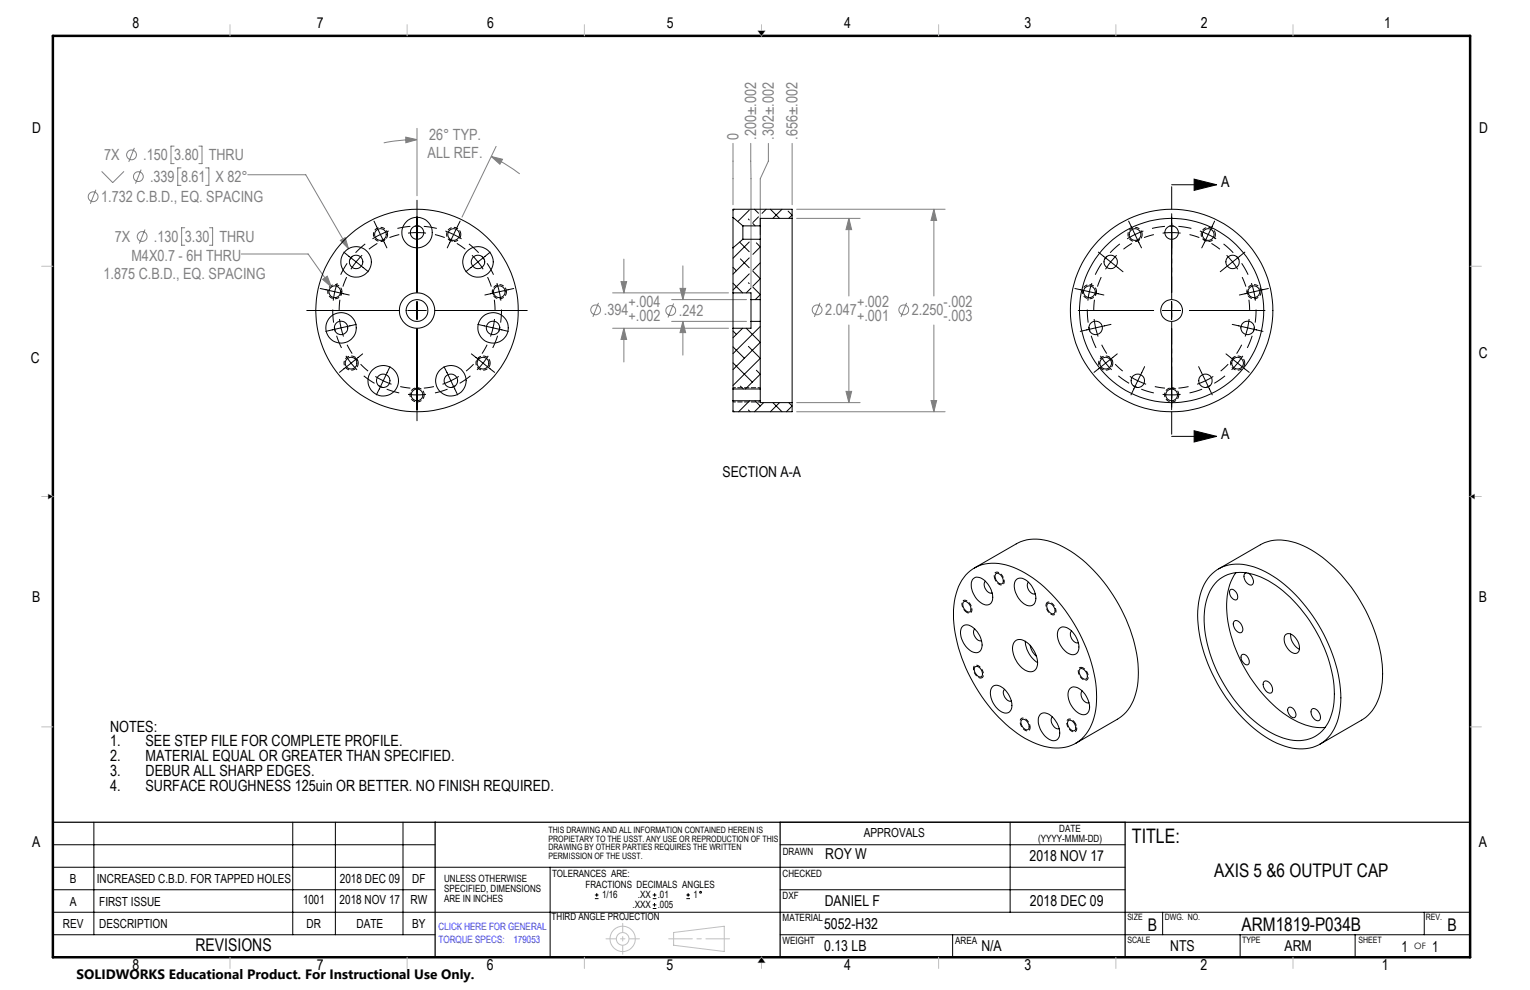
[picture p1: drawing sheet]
<svg xmlns="http://www.w3.org/2000/svg" width="432mm" height="279mm" viewBox="0 0 432 279" stroke-linecap="round" stroke-linejoin="round" font-family="sans-serif">
<g fill="none" stroke="#c0c0c0" stroke-width=".28">
<path d="M64.9 6.9v3.2M114.9 6.9v3.2M164.9 6.9v3.2M213.9 8.7h2l-1 1.4zM214.9 6.9v3.2M264.9 6.9v3.2M314.9 6.9v3.2M364.9 6.9v3.2M11.7 75.1h3.2M414.9 75.1h3.2M13.6 139.5l1.3 .6-1.3 .7zM11.7 140.1h3.2"/>
<path d="M414.9 140.1h3.2M414.9 140.1l1.2-.6v1.3zM11.7 205.1h3.2M414.9 205.1h3.2M64.9 270.2v3.1M114.9 270.2v3.1M164.9 270.2v3.1M190.1 263.2l14.3-1.8v7.1l-14.3-1.7zM214.9 270.2v3.1M214.9 270.2l1 1.5h-2zM264.9 270.2v3.1M314.9 270.2v3.1"/>
<path d="M364.9 270.2v3.1"/>
<circle cx="175.7" cy="265" r="3.6"/>
<circle cx="175.7" cy="265" r="1.79"/>
</g>
<g fill="none" stroke="#000" stroke-width=".28">
<path d="M117.7 56.5v26.1M330.7 52.1h12.7M337 50.6l6.4 1.5-6.4 1.6zM95.2 79.9l-.7 2.1-.4 2.8M97 71.2l7 5.5M102.2 72l-1.5 1.7-1.7 2.3M105.6 62.4l3.6 7.6M109.7 65.2l-2.3 1-2.3 1.2M115.1 65.8l1.6-.1 3.5 .1M125.7 65.2l4.5 2.2M129.9 62.4l-3.7 7.6M133.2 72l1.7 1.9"/>
<path d="M134.9 73.9l1.4 2.1M134.9 73.9l-3.5 2.8M138.4 71.2l-3.5 2.7M140.2 79.9l.7 2.4M308.2 79.9l-.7 2.1-.5 2.8M310 71.2l6.9 5.5M315.1 72l-1.7 1.9-1.4 2.1M318.5 62.4l3.7 7.6M322.7 65.2l-2.1 .8-2.5 1.4M328.1 65.8l1.6-.1 3.5 .1M330.7 61.2v21.4M338.6 65.2l2.1 .8 2.5 1.4"/>
<path d="M342.8 62.4l-3.6 7.6M346.2 72l1.7 1.9M347.9 73.9l1.4 2.1M347.9 73.9l-3.5 2.8M351.3 71.2l-3.4 2.7M353.2 79.9l.6 2.1 .5 2.8M86.6 87.6h26M90.4 81.4l8.2 1.9M95.8 90l.5 2.9 .6 2.1M100.6 91.5l-8.7 2M102.3 99.9l-6.5 5.2M115.1 87.6h5.1"/>
<path d="M117.7 85.1v5.1M117.7 92.7v26M122.8 87.6h26M133 99.9l6.6 5.2M134.8 91.5l8.7 2M139.6 90l-.6 3.2-.6 1.8M140.9 82.3l.5 2.5M140.9 82.3l-4.1 1M145 81.4l-4.1 .9M303.4 81.4l8.1 1.9M304.3 87.6h21.3M308.8 90l.6 3.2 .5 1.8"/>
<path d="M313.5 91.5l-8.6 2M315.3 99.9l-6.5 5.2M328.1 87.6h5.1M330.7 85.1v5.1M330.7 92.7v22.9M335.7 87.6h21.3M346 99.9l3.3 2.6M347.8 91.5l8.6 2M352.5 90l-.5 3.2-.6 1.8M358 81.4l-8.2 1.9M97.6 100.4l3.2 4M105.9 106.2l4.6 2.2"/>
<path d="M110.1 103.5l-3.9 7.9M115.1 111.3h5.1M125.3 103.5l3.9 7.9M129.5 106.2l-2.8 1.5-1.8 .7M137.8 100.4l-3.2 4M310.6 100.4l3.1 4M318.9 106.2l2.2 1.3M321.1 107.5l2.4 .9M321.1 107.5l-1.9 3.9M323 103.5l-1.9 4M328.1 111.3h5.1M338.3 103.5l1.9 4"/>
<path d="M340.2 107.5l-2.3 .9M340.2 107.5l1.9 3.9M342.4 106.2l-2.2 1.3M349.3 102.5l-1.7 1.9M349.3 102.5l3.3 2.6M350.8 100.4l-1.5 2.1M330.7 123.2h12.7M337 121.6l6.4 1.6-6.4 1.5zM14.9 238.4h107.9M26.5 232.1v31.7M82.6 232.1v31.7M94.7 232.1v31.7"/>
<path d="M113.7 232.1v31.7M220.2 238.4h97.3M220.2 232.1h97.3M285.1 232.1v25.4M14.9 257.5h400M14.9 251.1h107.9M14.9 244.8h302.6M155.3 244.8v25.4M167.9 253.6h1M167.9 252.6h1M168.4 252.1v1M184.2 256.4h1"/>
<path d="M184.2 255.4h1M184.2 253.6h1M184.2 252.6h1M184.7 254.8v1.1M184.7 252.1v1M193.7 253.6h1M193.7 252.6h1M194.2 252.1v1M220.2 251.1h97.3M328.1 257.5v6.3M402 257.5v6.3M14.9 263.8h107.9"/>
<path d="M220.2 263.8h194.7M268.9 263.8v6.4M350 263.8v6.4M382.4 263.8v6.4"/>
<circle cx="197.7" cy="251.8" r=".26"/>
</g>
<path d="M14.9 232.1h400M122.8 232.1v38.1M220.2 232.1v38.1M317.5 232.1v38.1" fill="none" stroke="#000" stroke-width=".35"/>
<path d="M14.9 10.1h400v260.1h-400z" fill="none" stroke="#000" stroke-width=".7"/>
<path d="M175.7 260.6v8.7" fill="none" stroke="#c0c0c0" stroke-width=".28" stroke-dasharray="15.2 1.3 1.3 1.3" stroke-dashoffset="12.8"/>
<path d="M171 265h9.5" fill="none" stroke="#c0c0c0" stroke-width=".28" stroke-dasharray="15.2 1.3 1.3 1.3" stroke-dashoffset="12.4"/>
<path d="M188.7 265h17.2" fill="none" stroke="#c0c0c0" stroke-width=".28" stroke-dasharray="15.2 1.3 1.3 1.3" stroke-dashoffset="8.5"/>
<path d="M13.6 140.1v.7l1.3-.7zM13.6 139.5v.6h1.3zM414.9 140.1h1.2v-.6zM414.9 140.1l1.2 .7v-.7zM214.9 270.2l-1 1.5h1zM214.9 270.2v1.5h1zM214.9 8.7v1.4l1-1.4zM213.9 8.7l1 1.4v-1.4z" fill-rule="evenodd" fill="#000"/>
<g fill="none" stroke="#808080" stroke-width=".28">
<path d="M114.5 38.7l3.2 .7-3.2 .9zM117.7 39.4l-3.2 .1-6.2 .8M117.7 36.2v19M27.1 53.6l-1.6 3.9M28.7 48.4l3.1 3.1 3.2-3.1M37.9 41.7l-1.6 4M39.8 47.9l-1.6 3.9M49.1 41.2h-.8v5h.8M51.1 47.4h-.9v4.9h.9M56.1 41.2h.9v5h-.9M58 47.4h.9v4.9h-.9M69.9 49.3h16.4l12.1 20.9"/>
<path d="M138.6 44.2l3.2 .7-.7 1.5zM138.6 44.2l3.7 1.9 4.4 3M140 41.3l-9.6 20M206.9 40.5v17.3M211.9 40.5v40.9M216.9 40.5v5l-2.3 4.9v15.9M223.6 40.5v17.3M224.8 59.1h41.9M263.6 59.1l.7 3.1h-1.6zM263.6 59.1v24.4M40.9 64.8l-1.6 3.9M52.1 64.3h-.8v4.9h.8"/>
<path d="M59.1 64.3h.9v4.9h-.9M68.1 71.7h18.9l6.5 9.3M91.1 78.8l1.3-.9 1.1 3.1zM96.1 67.8l1.3-.7 1 3.1zM175.3 79.5h1.5l-.7 3.2zM176.1 73.1v9.6M192.7 75v9.6M224.8 61.6h17.9M239.6 61.6l.7 3.2h-1.5zM239.6 61.6v21.9M168.9 85.5l-1.6 3.9M172.9 82.7h32.7"/>
<path d="M172.9 92.6h32.7M176.1 92.6l.7 3.2h-1.5zM176.1 92.6v9.6M189.5 84.6h21.2M189.5 90.7h21.2M190.1 85.7l-1.6 3.9M191.9 81.4h1.6l-.8 3.2zM192.7 90.7l.8 3.2h-1.6zM192.7 90.7v9.5M231.4 85.5l-1.6 3.9M239.6 91.7v21.9M255.9 85.5l-1.6 3.9"/>
<path d="M263.6 91.7v24.5M224.8 113.6h17.9M224.8 116.2h41.9M238.8 110.5h1.5l-.7 3.1zM262.7 113h1.6l-.7 3.2z"/>
<circle cx="26.3" cy="55.5" r="1.38"/>
<circle cx="37.1" cy="43.7" r="1.39"/>
<circle cx="39" cy="49.8" r="1.38"/>
<circle cx="40.1" cy="66.7" r="1.39"/>
<circle cx="168.1" cy="87.4" r="1.39"/>
<circle cx="189.3" cy="87.7" r="1.38"/>
<circle cx="230.6" cy="87.4" r="1.38"/>
<circle cx="255.1" cy="87.4" r="1.38"/>
</g>
<g fill="none" stroke="#000" stroke-width=".28" stroke-dasharray="1.3 .6" stroke-dashoffset=".1" stroke-linecap="butt">
<path d="M109.4 66.2a2 2 0 0 0-3-1.8 2 2 0 0 0-.1 3.4 2 2 0 0 0 3.1-1.4v-.2M130 66.2a2 2 0 0 0-2.9-1.8 2 2 0 0 0-.2 3.4 2 2 0 0 0 3.1-1.4v-.2M322.3 66.2a2 2 0 0 0-2.9-1.8 2 2 0 0 0-.2 3.4 2 2 0 0 0 3.1-1.4v-.2M343 66.2a2 2 0 0 0-2.9-1.8 2 2 0 0 0-.2 3.4 2 2 0 0 0 3.1-1.4v-.2M96.5 82.3a2 2 0 0 0-2.9-1.7 2 2 0 0 0-.2 3.4 2 2 0 0 0 3.1-1.5v-.2M142.9 82.3a2 2 0 0 0-2.9-1.7 2 2 0 0 0-.2 3.4 2 2 0 0 0 3.1-1.5v-.2M309.5 82.3a2 2 0 0 0-3-1.7 2 2 0 0 0-.2 3.4 2 2 0 0 0 3.2-1.5v-.2M355.9 82.3a2 2 0 0 0-2.9-1.7 2 2 0 0 0-.2 3.4 2 2 0 0 0 3.1-1.5v-.2M101.1 102.5a2 2 0 0 0-2.9-1.8 2 2 0 0 0-.2 3.4 2 2 0 0 0 3.1-1.4v-.2M119.7 111.4a2 2 0 0 0-2.9-1.7 2 2 0 0 0-.2 3.4 2 2 0 0 0 3.1-1.5v-.2M138.3 102.5a2 2 0 0 0-2.9-1.8 2 2 0 0 0-.2 3.4 2 2 0 0 0 3.1-1.4v-.2M314.1 102.5a2 2 0 0 0-3-1.8 2 2 0 0 0-.2 3.4 2 2 0 0 0 3.1-1.4l.1-.2"/>
<path d="M332.7 111.4a2 2 0 0 0-3-1.7 2 2 0 0 0-.1 3.4 2 2 0 0 0 3.1-1.5v-.2M351.3 102.5a2 2 0 0 0-2.9-1.8 2 2 0 0 0-.2 3.4 2 2 0 0 0 3.1-1.4v-.2"/>
</g>
<path d="M272.6 172.6a2.31 2.31 0 0 1-.7-3.1 2.23 2.23 0 0 1 2.4 2.4 .95 .95 0 0 1-.5 1.1 .95 .95 0 0 1-1.2-.4M280.7 163.3a1.05 1.05 0 0 1-.1-1.3 1.05 1.05 0 0 1 1.2-.4 2.4 2.4 0 0 1 1.2 3.4 2.04 2.04 0 0 1-2.3-1.7M295.3 170.3a1.22 1.22 0 0 1 2.1 .5 1.95 1.95 0 0 1 .1 2.7 2.49 2.49 0 0 1-2.2-3.2M277 191.3a2.43 2.43 0 0 1-1.9-3.4 2.12 2.12 0 0 1 2.4 2.2l-.1 .9-.4 .3M305.4 188.4a2.52 2.52 0 0 1 1.4 3.5 2.18 2.18 0 0 1-2.5-2.3l.2-.9 .4-.3h.5M290.7 205.3a.97 .97 0 0 1-.7 1 .97 .97 0 0 1-1.1-.5 2.13 2.13 0 0 1-.5-3.1 2.39 2.39 0 0 1 2.3 2.6M303.4 204a1.69 1.69 0 0 1-.1 2.6 2.54 2.54 0 0 1-2-3.4 1.42 1.42 0 0 1 2.1 .8" fill="none" stroke="#000" stroke-width=".28" stroke-dasharray="1.3 .6" stroke-dashoffset=".4" stroke-linecap="butt"/>
<g fill="none" stroke="#000" stroke-width=".28" stroke-dasharray="15.2 1.3 1.3 1.3" stroke-dashoffset="11.5" stroke-linecap="butt">
<path d="M103.1 68.8a23.8 23.8 0 0 0-7 8.7M123.3 64.5a23.8 23.8 0 0 0-11.1 0M139.3 77.5a23.8 23.8 0 0 0-6.9-8.7M316 68.8a23.8 23.8 0 0 0-6.9 8.7M336.2 64.5a23.8 23.8 0 0 0-11.1 0M352.2 77.5a23.8 23.8 0 0 0-6.9-8.7M93.9 87.4a23.8 23.8 0 0 0 2.5 10.8M139.1 98.2a23.8 23.8 0 0 0 2.4-10.8M306.9 87.4a23.8 23.8 0 0 0 2.4 10.8M352 98.2a23.8 23.8 0 0 0 2.5-10.8M102.7 106.1a23.8 23.8 0 0 0 10 4.8M122.8 110.9a23.8 23.8 0 0 0 10-4.8"/>
<path d="M315.6 106.1a23.8 23.8 0 0 0 10 4.8M335.7 110.9a23.8 23.8 0 0 0 10-4.8"/>
</g>
<g fill="none" stroke="#000" stroke-width=".28" stroke-dasharray="15.2 1.3 1.3 1.3" stroke-dashoffset="12.4" stroke-linecap="butt">
<path d="M97.8 78.2l-1.5 4.5-.6 4.8M112.7 66.2l-4.5 1.6-4.1 2.5M131.3 70.3l-4-2.5-4.5-1.6M310.8 78.2l-1.6 4.5-.5 4.8M325.6 66.2l-4.5 1.6-4 2.5M344.3 70.3l-4.1-2.5-4.5-1.6M98 97.3l2.5 4 3.4 3.4M139.7 87.5l-.5-4.8-1.6-4.5M310.9 97.3l2.6 4 3.3 3.4M352.7 87.5l-.6-4.8-1.5-4.5M113 109.1l4.7 .5 4.8-.5M131.5 104.7l3.4-3.4 2.6-4"/>
<path d="M325.9 109.1l4.8 .5 4.7-.5M344.5 104.7l3.4-3.4 2.5-4"/>
</g>
<path d="M206.9 113.4h7.7M214.6 109.4h-7.7" fill="none" stroke="#000" stroke-width=".28" stroke-dasharray="1.3 .6" stroke-dashoffset=".6"/>
<path d="M330.7 52.1v71" fill="none" stroke="#000" stroke-width=".28" stroke-dasharray="6.3 1.3 1.3 1.3 1.3 1.3" stroke-dashoffset="-.6"/>
<path d="M337 50.6l6.4 1.5-6.4 1.6zM337 121.6l6.4 1.6-6.4 1.5z" fill="#000"/>
<path d="M96.1 67.8l2.3 2.4-1-3.1zM91.1 78.8l2.4 2.2-1.1-3.1zM138.6 44.2l3.2 .7-.7 1.5zM114.5 38.7l3.2 .7-3.2 .9zM238.8 110.5h1.5l-.7 3.1zM239.6 61.6l.7 3.2h-1.5zM263.6 59.1l.7 3.1h-1.6zM262.7 113h1.6l-.7 3.2zM191.9 81.4h1.6l-.8 3.2zM192.7 90.7l.8 3.2h-1.6zM175.3 79.5h1.5l-.7 3.2zM176.1 92.6l.7 3.2h-1.5z" fill="#808080"/>
<g fill="none" stroke="#000" stroke-width=".28">
<path d="M207.2 59.1l-.3 .3M211.5 59.3l-3.3 3.2M212.9 59.1l1.2 1.1M216.2 59.1l-1.1 1.1M217.4 59.1l2.6 2.5M220.7 59.1l-2.6 2.5M222.4 59.6l1.2 1.1-1 .9M206.9 61.3v8.7M206.9 61.3v-2.2h16.7v2.5M206.9 61.3l2.8 2.4M206.9 70v12.7M206.9 79.9l2.7 2.8"/>
<path d="M206.9 75.5l.9 .9M208.7 68.3l2.8 2.7M209 73.1l2.5 2.5M209.7 63.7v3.8M209.7 63.7h4.9M209.7 67.5l-2.8 2.5M209.7 67.5h4.9M211.2 79.8l.3 .2M211.2 61.8l.3 .3M211.5 68.3l-4.6 4.6M211.5 72.8l-4.6 4.6M211.5 77.3l-4.6 4.5"/>
<path d="M212.5 76.6l2.1 2M212.5 63.1l.6 .6M213.5 68.5l1.1 1.2M214.1 61.2l-1.6 1.6M214.6 63.7v3.8M214.6 67.5v17.1M214.6 69.7l-2.1 2.1M214.6 78.7l-2.1 2.1M214.6 74.2l-2.1 2.1M223.6 61.6v52M223.6 61.6h-9v2.1M206.9 82.7v9.9"/>
<path d="M206.9 92.6v17.2M206.9 82.7h5v1.9M206.9 97.9l3.2 3.2M206.9 93.4l.9 1M209.6 92.6l-2.7 2.7M210.6 92.6l4 4-7.7 7.7M211.2 97.8l3.4 3.3-7.7 7.7M211.9 81.4l-1.3 1.3M211.9 84.6v6.1M211.9 84.6h2.7M211.9 90.7v1.9h-5M211.9 90.7h2.7"/>
<path d="M212.5 81l2.1 2.1M214.6 84.6v6.1M214.6 90.7v19.1M214.6 83.2l-1.5 1.4M214.6 92.1l-7.7 7.7M206.9 109.8v3.3M206.9 113.1v3.1h16.7v-2.6M206.9 113.1h7.7M206.9 109.8h7.7M206.9 102.4l5.4 5.4M206.9 115.9l.3 .3M207.1 113.1l-.2 .2"/>
<path d="M209 109l.8 .8M211.2 115.7l.5 .5M211.6 113.1l-3.1 3.1M213.1 113.1l1.5 1.5M213.5 104.5l1.1 1.1M214.6 109.8v3.3M214.6 113.1v.5h9M214.6 105.6l-4.2 4.2M215.5 113.6l-2.6 2.6M218.1 113.6l2.6 2.6M220 113.6l-2.6 2.6M222.6 113.6l1 1-1.7 1.6"/>
<path d="M271.7 176.8a2.39 2.39 0 0 1 3.4 .7 5.8 5.8 0 0 1 1.8 5.8 2.07 2.07 0 0 1-3.5 0 5.8 5.8 0 0 1-2-6.2zM272 169.9a1.82 1.82 0 0 1 2 2 .76 .76 0 0 1-.5 .9 .76 .76 0 0 1-.9-.4 2.04 2.04 0 0 1-.6-2.5zM272.6 162.3a11.2 11.2 0 0 1 12.3-2.6 36.3 36.3 0 0 1 18.3 16.4 38.7 38.7 0 0 1 6 24.2 11.7 11.7 0 0 1-8.6 10.6 17.3 17.3 0 0 1-12.4-3.2 45.6 45.6 0 0 1-19.1-33 17.8 17.8 0 0 1 3.5-12.4zM274.7 163.3a2.7 2.7 0 0 1 3.7 1.1 5.1 5.1 0 0 1 1.3 5.8 2.21 2.21 0 0 1-3.3-.4 5.7 5.7 0 0 1-2-6.2zM275 160.3l11.8-6.8a12.8 12.8 0 0 1 12.1 .3 40.9 40.9 0 0 1 18.2 19.6 34.7 34.7 0 0 1 3.7 21.2 12.1 12.1 0 0 1-5.5 8.4l-11.7 6.8M275.1 177.5a2.24 2.24 0 0 0 1.9 3.3M278.1 164a2.2 2.2 0 0 0 1.9 3.4M281.1 161.9a1.8 1.8 0 0 1 2 2.1 .76 .76 0 0 1-.5 .8 .76 .76 0 0 1-.9-.3 2.16 2.16 0 0 1-.6-2.6zM286.8 163.6a2.7 2.7 0 0 1 3.8 1.1 5.3 5.3 0 0 1 1.3 5.7 2.52 2.52 0 0 1-3.8-.7 5.5 5.5 0 0 1-1.5-5.8zM290.3 164.3a2.21 2.21 0 0 0 1.9 3.3M295.7 170.4a1.82 1.82 0 0 1 2.1 2 .78 .78 0 0 1-.5 .8 .78 .78 0 0 1-1-.3 2.08 2.08 0 0 1-.6-2.5zM299 177.4a2.74 2.74 0 0 1 3.8 1.1 5.2 5.2 0 0 1 1.2 5.7 2.46 2.46 0 0 1-3.7-.8 5.4 5.4 0 0 1-1.5-5.7z"/>
<path d="M302.4 178.1a2.23 2.23 0 0 0 1.9 3.3M341.5 162.5a11.2 11.2 0 0 1 12.4-2.5 34.8 34.8 0 0 1 16.6 13.8 42.1 42.1 0 0 1 7.9 24.4 14.2 14.2 0 0 1-5.5 11.6 12.9 12.9 0 0 1-12.5 0 41 41 0 0 1-18.3-19.7 34.9 34.9 0 0 1-3.6-21.2l.6-2.1 .8-1.9zM343.6 164a10.5 10.5 0 0 1 11.3-1.5 34 34 0 0 1 16.2 15.1 35.3 35.3 0 0 1 5.2 21.7 10.9 10.9 0 0 1-6.7 9.2 14.2 14.2 0 0 1-11.6-2.1 41 41 0 0 1-18.2-31.1 14.9 14.9 0 0 1 3.8-11.3zM343.9 160.5l11.8-6.8a12.5 12.5 0 0 1 11-.1 39 39 0 0 1 18.7 18.7 36.4 36.4 0 0 1 4.3 22.6 12.4 12.4 0 0 1-5.4 8.3l-11.8 6.8M347.2 166.4a1.82 1.82 0 0 1 2.1 2.1 .76 .76 0 0 1-.5 .8 .76 .76 0 0 1-.9-.3 2.04 2.04 0 0 1-.7-2.6zM348.3 175.3a1.77 1.77 0 0 1 2.3 1.6 1.01 1.01 0 0 1-.1 1.5 1.01 1.01 0 0 1-1.5-.3 2.33 2.33 0 0 1-.7-2.8zM348.8 161.6a18.2 18.2 0 0 0-2.3 13.8 41.4 41.4 0 0 0 17.8 27.3 16.1 16.1 0 0 0 9.7 2.6M351.7 161.7a1.67 1.67 0 0 0 .1 2.7 1.05 1.05 0 0 0 .9 .7 1.05 1.05 0 0 0 1-.6 2.92 2.92 0 0 0-1.5-2.8M362.9 179.1a2.41 2.41 0 0 1 3.1 1.5 2.7 2.7 0 0 1 0 3.7 3 3 0 0 1-3.1-2.1 2.8 2.8 0 0 1 0-3.1zM364.2 178.9a4.8 4.8 0 0 0 2.5 4.3M275.2 188.2a1.86 1.86 0 0 1 2 2.5 1.06 1.06 0 0 1-1.8-.5l-.4-1.3zM280.1 193.9a2.74 2.74 0 0 1 3.8 1 5.1 5.1 0 0 1 1.2 5.8 2.16 2.16 0 0 1-3.3-.4 5.8 5.8 0 0 1-1.9-6.2z"/>
<path d="M283.5 194.6a2.21 2.21 0 0 0 1.9 3.2M286.5 180.9a2.7 2.7 0 0 1 3.7 .7 7 7 0 0 1 2.4 6.9 2.28 2.28 0 0 1-3.8 .3 7.1 7.1 0 0 1-2.8-7.2zM289.3 181a7.7 7.7 0 0 0 3.5 6M290.7 182.1a4.7 4.7 0 0 0 1.8 3.1M302 194.3a2.74 2.74 0 0 1 3.8 1.1 5.2 5.2 0 0 1 1.2 5.8 2.21 2.21 0 0 1-3.3-.4 5.8 5.8 0 0 1-1.9-6.2zM304.8 188.8a1.82 1.82 0 0 1 2.1 2.1 .78 .78 0 0 1-.5 .8 .78 .78 0 0 1-1-.4 2.08 2.08 0 0 1-.6-2.5zM305.4 195a2.23 2.23 0 0 0 1.9 3.3M350.5 184.8a1.86 1.86 0 0 1 2 2.5 1.06 1.06 0 0 1-1.8-.5l-.5-1.3zM356.7 192.4a1.81 1.81 0 0 1 2.4 1.6 .97 .97 0 0 1 0 1.2 .97 .97 0 0 1-1.1 .3 2.49 2.49 0 0 1-1.3-3.1zM363.7 199.7a1.86 1.86 0 0 1 1.9 2.5 1.06 1.06 0 0 1-1.7-.5l-.5-1.3zM288.4 203.1a1.86 1.86 0 0 1 1.9 2.6 1.06 1.06 0 0 1-1.7-.6l-.5-1.3zM293.6 201.6a2.8 2.8 0 0 1 3.8 1.1 5.1 5.1 0 0 1 1.2 5.8 2.16 2.16 0 0 1-3.3-.4 6.1 6.1 0 0 1-2.1-5.9z"/>
<path d="M297 202.4a2.22 2.22 0 0 0 1.9 3.3v-.1M301.6 203.4a1.82 1.82 0 0 1 2 2 .78 .78 0 0 1-.5 .9 .78 .78 0 0 1-.9-.4 2.06 2.06 0 0 1-.6-2.5zM370.2 200.2a1.81 1.81 0 0 1 2.4 1.6 .97 .97 0 0 1 0 1.2 .97 .97 0 0 1-1.1 .3 2.49 2.49 0 0 1-1.3-3.1z"/>
<circle cx="100.5" cy="73.9" r="4.3"/>
<circle cx="100.5" cy="73.9" r="1.9"/>
<circle cx="107.4" cy="66.2" r="1.65"/>
<circle cx="117.7" cy="65.6" r="4.3"/>
<circle cx="117.7" cy="65.6" r="1.9"/>
<circle cx="128" cy="66.2" r="1.65"/>
<circle cx="134.9" cy="73.9" r="4.3"/>
<circle cx="134.9" cy="73.9" r="1.9"/>
<circle cx="313.5" cy="73.9" r="1.89"/>
<circle cx="320.3" cy="66.2" r="1.65"/>
<circle cx="330.7" cy="65.6" r="1.9"/>
<circle cx="341" cy="66.2" r="1.65"/>
<circle cx="347.9" cy="73.9" r="1.89"/>
<circle cx="94.5" cy="82.3" r="1.65"/>
<circle cx="96.2" cy="92.5" r="4.3"/>
<circle cx="96.2" cy="92.5" r="1.91"/>
<circle cx="117.7" cy="87.6" r="28.6"/>
<circle cx="117.7" cy="87.6" r="3.1"/>
<circle cx="117.7" cy="87.6" r="5"/>
<circle cx="139.1" cy="92.5" r="4.3"/>
<circle cx="139.1" cy="92.5" r="1.91"/>
<circle cx="140.9" cy="82.3" r="1.65"/>
<circle cx="307.4" cy="82.3" r="1.65"/>
<circle cx="309.2" cy="92.5" r="1.91"/>
<circle cx="330.6" cy="87.6" r="26"/>
<circle cx="330.7" cy="87.6" r="3.1"/>
<circle cx="330.7" cy="87.6" r="28.6"/>
<circle cx="352.1" cy="92.5" r="1.91"/>
<circle cx="353.9" cy="82.3" r="1.65"/>
<circle cx="99.1" cy="102.5" r="1.65"/>
<circle cx="108.2" cy="107.5" r="4.3"/>
<circle cx="108.2" cy="107.5" r="1.9"/>
<circle cx="117.7" cy="111.5" r="1.65"/>
<circle cx="127.2" cy="107.5" r="4.3"/>
<circle cx="127.3" cy="107.5" r="1.9"/>
<circle cx="136.3" cy="102.5" r="1.65"/>
<circle cx="312" cy="102.5" r="1.66"/>
<circle cx="321.1" cy="107.5" r="1.89"/>
<circle cx="330.7" cy="111.5" r="1.65"/>
<circle cx="340.2" cy="107.5" r="1.89"/>
<circle cx="349.3" cy="102.5" r="1.65"/>
</g>
<text font-size="5.6" x="319.5" y="238">TITLE:</text>
<g font-size="5.3">
<text x="342.7" y="247.4">AXIS 5 &amp;6 OUTPUT CAP</text>
<text x="350.4" y="262.7">ARM1819-P034B</text>
</g>
<g font-size="4.9">
<text x="324" y="262.6">B</text>
<text x="408.6" y="262.6">B</text>
<text x="55.2" y="268.4">REVISIONS</text>
</g>
<g font-size="4.4" fill="#808080">
<text x="121.1" y="39.6">26° TYP.</text>
<text x="208.4" y="39.4" transform="rotate(-90 208.4 39.4)">0</text>
<text x="213.4" y="39.4" transform="rotate(-90 213.4 39.4)">.200±.002</text>
<text x="218.4" y="39.4" transform="rotate(-90 218.4 39.4)">.302±.002</text>
<text x="225.1" y="39.4" transform="rotate(-90 225.1 39.4)">.656±.002</text>
<text x="29.4" y="45.2">7X</text>
<text x="40.4" y="45.2">.150</text>
<text x="49.2" y="45.2">3.80</text>
<text x="58.9" y="45.2">THRU</text>
<text x="120.7" y="44.5">ALL REF.</text>
<text x="42.3" y="51.3">.339</text>
<text x="51.1" y="51.3">8.61</text>
<text x="60.8" y="51.3">X 82°</text>
<text x="28.6" y="57">1.732 C.B.D., EQ. SPACING</text>
<text x="32.4" y="68.2">7X</text>
<text x="43.4" y="68.2">.130</text>
<text x="52.2" y="68.2">3.30</text>
<text x="61.9" y="68.2">THRU</text>
<text x="37.1" y="73.8">M4X0.7 - 6H THRU</text>
<text x="29.2" y="78.7">1.875 C.B.D., EQ. SPACING</text>
<text x="170.4" y="88.9">.394</text>
<text x="177.4" y="86.6">+.004</text>
<text x="191.6" y="89.1">.242</text>
<text x="232.9" y="88.9">2.047</text>
<text x="241.9" y="86.6">+.002</text>
<text x="257.4" y="88.9">2.250</text>
<text x="266.3" y="86.6">-.002</text>
<text x="177.4" y="90.7">+.002</text>
<text x="241.9" y="90.7">+.001</text>
<text x="266.3" y="90.7">-.003</text>
</g>
<g font-size="4.4">
<text x="344.7" y="52.7">A</text>
<text x="344.7" y="123.8">A</text>
<text x="31.1" y="206.5">NOTES:</text>
<text x="31.1" y="210.7">1.</text>
<text x="31.1" y="214.8">2.</text>
<text x="41.1" y="210.7">SEE STEP FILE FOR COMPLETE PROFILE.</text>
<text x="41.1" y="214.8">MATERIAL EQUAL OR GREATER THAN SPECIFIED.</text>
<text x="31.1" y="219">3.</text>
<text x="41.1" y="219">DEBUR ALL SHARP EDGES.</text>
<text x="31.1" y="223.2">4.</text>
<text x="41.1" y="223.2">SURFACE ROUGHNESS 125uin OR BETTER. NO FINISH REQUIRED.</text>
</g>
<g font-size="4.2">
<text x="37.4" y="7.9">8</text>
<text x="89.4" y="8">7</text>
<text x="137.4" y="8">6</text>
<text x="188.1" y="8">5</text>
<text x="238.2" y="8">4</text>
<text x="289.1" y="8">3</text>
<text x="338.9" y="8">2</text>
<text x="390.6" y="8">1</text>
<text x="9.1" y="37.6">D</text>
<text x="417.5" y="37.6">D</text>
<text x="417.4" y="101.2">C</text>
<text x="8.7" y="102.4">C</text>
<text x="203.9" y="134.5">SECTION A-A</text>
<text x="9.1" y="169.8">B</text>
<text x="417.4" y="169.8">B</text>
<text x="9.1" y="239">A</text>
<text x="417.4" y="239">A</text>
<text x="232.9" y="242.4">ROY W</text>
<text x="290.6" y="243.1">2018 NOV 17</text>
<text x="232.8" y="255.6">DANIEL F</text>
<text x="290.7" y="255.6">2018 DEC 09</text>
<text x="232.6" y="262.2">5052-H32</text>
<text x="232.6" y="268.3">0.13 LB</text>
<text x="277" y="268.3">N/A</text>
<text x="330.3" y="268.4">NTS</text>
<text x="362.5" y="268.4">ARM</text>
<text x="395.5" y="268.7">1</text>
<text x="404.2" y="268.7">1</text>
<text x="37.4" y="273.7">8</text>
<text x="89.4" y="273.7">7</text>
<text x="137.4" y="273.7">6</text>
<text x="188.1" y="273.7">5</text>
<text x="238.2" y="273.7">4</text>
<text x="289.1" y="273.7">3</text>
<text x="338.9" y="273.7">2</text>
<text x="390" y="273.7">1</text>
</g>
<text font-size="3.8" x="21.6" y="276.3">SOLIDWORKS Educational Product. For Instructional Use Only.</text>
<g font-size="3.5">
<text x="243.8" y="236.2">APPROVALS</text>
<text x="19.7" y="249.2">B</text>
<text x="27.3" y="249.2">INCREASED C.B.D. FOR TAPPED HOLES</text>
<text x="95.9" y="249.2">2018 DEC 09</text>
<text x="116.3" y="249.2">DF</text>
<text x="19.7" y="255.8">A</text>
<text x="28" y="255.8">FIRST ISSUE</text>
<text x="85.5" y="255.3">1001</text>
<text x="95.9" y="255.3">2018 NOV 17</text>
<text x="115.8" y="255.3">RW</text>
<text x="17.8" y="261.9">REV</text>
<text x="28" y="261.9">DESCRIPTION</text>
<text x="86.5" y="261.9">DR</text>
<text x="100.6" y="261.9">DATE</text>
<text x="116.3" y="261.9">BY</text>
</g>
<g font-size="2.8">
<text x="293" y="237.6">(YYYY-MMM-DD)</text>
<text x="299" y="234.8">DATE</text>
<text x="220.9" y="241.2">DRAWN</text>
<text x="125.3" y="249">UNLESS OTHERWISE</text>
<text x="125.3" y="251.8">SPECIFIED, DIMENSIONS</text>
<text x="155.8" y="247.6">TOLERANCES ARE:</text>
<text x="165.3" y="250.7">FRACTIONS DECIMALS ANGLES</text>
<text x="220.9" y="247.5">CHECKED</text>
<text x="125.3" y="254.6">ARE IN INCHES</text>
<text x="169.9" y="253.5">1/16</text>
<text x="178.5" y="256.3">.XXX .005</text>
<text x="180" y="253.5">.XX .01</text>
<text x="195.7" y="253.5">1</text>
<text x="220.9" y="253.7">DXF</text>
<text x="155.7" y="259.8">THIRD ANGLE PROJECTION</text>
<text x="220.9" y="260">MATERIAL</text>
<text x="220.9" y="266.3">WEIGHT</text>
<text x="269.6" y="266.3">AREA</text>
</g>
<g font-size="2.8" fill="#00f">
<text x="123.8" y="262.5">CLICK HERE FOR GENERAL</text>
<text x="123.8" y="266.1">TORQUE SPECS:</text>
<text x="144.9" y="266.1">179053</text>
</g>
<g font-size="2.5">
<text x="154.8" y="235.1">THIS DRAWING AND ALL INFORMATION CONTAINED HEREIN IS</text>
<text x="154.8" y="237.5">PROPIETARY TO THE USST. ANY USE OR REPRODUCTION OF THIS</text>
<text x="154.8" y="240">DRAWING BY OTHER PARTIES REQUIRES THE WRITTEN</text>
<text x="154.8" y="242.5">PERMISSION OF THE USST.</text>
<text x="318.2" y="259.8">SIZE</text>
<text x="328.7" y="259.8">DWG. NO.</text>
<text x="402.4" y="259.8">REV.</text>
<text x="318.2" y="266">SCALE</text>
<text x="350.6" y="266">TYPE</text>
<text x="383.4" y="266">SHEET</text>
<text x="399.2" y="267.9">OF</text>
</g>
</svg>
